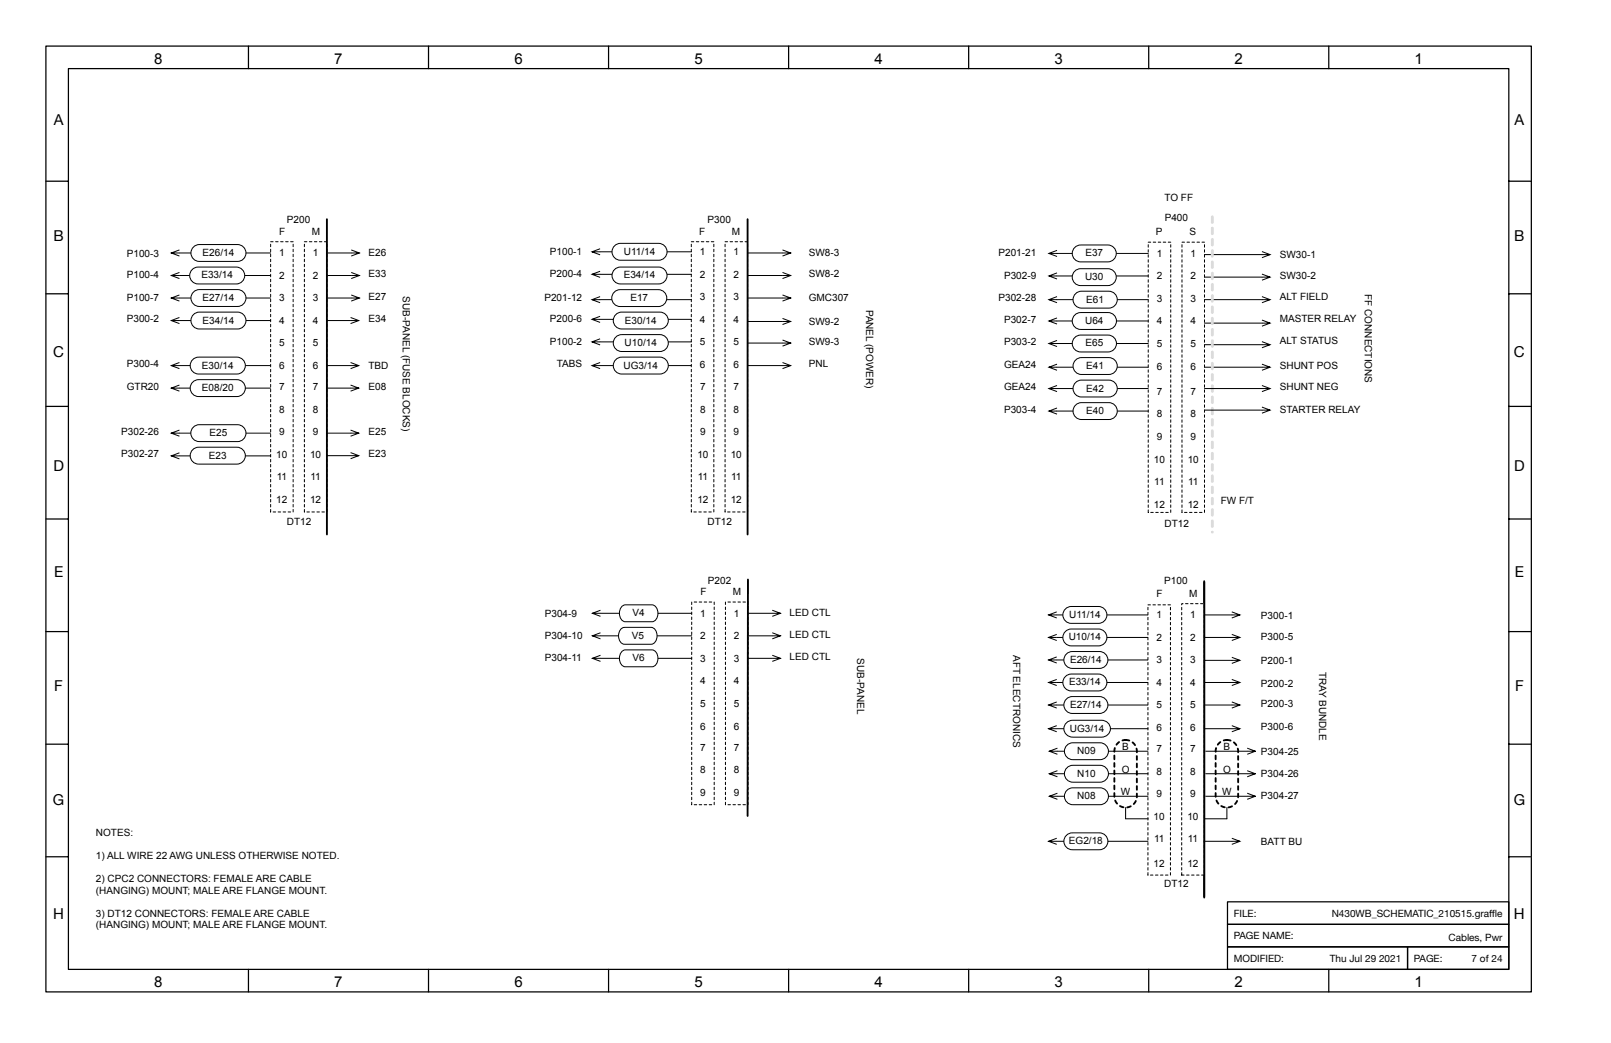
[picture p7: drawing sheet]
<svg xmlns="http://www.w3.org/2000/svg" width="432mm" height="279mm" viewBox="0 0 432 279" stroke-linecap="round" stroke-linejoin="round" font-family="sans-serif">
<path d="M185.3 64.8h6v72.3h-6z" fill="none" stroke="#000" stroke-width=".27" stroke-dasharray=".7 .7"/>
<path d="M158.7 67.5h26.6M158.7 73.5h26.6M160.8 66.6l-2.1 .9 2.1 .8M160.8 72.7l-2.1 .8 2.1 .8M158.7 85.6h26.6M158.7 91.6h26.6M160.8 84.7l-2.1 .9 2.1 .8M160.8 90.8l-2.1 .8 2.1 .8" fill="none" stroke="#000" stroke-width=".27"/>
<path d="M164.7 65.9l1-.6 .6-.1h10.2a2.26 2.26 0 0 1 2.3 2.3 2.26 2.26 0 0 1-2.3 2.2h-10.2a2.26 2.26 0 0 1-2.1-1.4 2.26 2.26 0 0 1 .5-2.4z" fill="#fff"/>
<path d="M164.7 65.9l1-.6 .6-.1h10.2a2.26 2.26 0 0 1 2.3 2.3 2.26 2.26 0 0 1-2.3 2.2h-10.2a2.26 2.26 0 0 1-2.1-1.4 2.26 2.26 0 0 1 .5-2.4z" fill="none" stroke="#000" stroke-width=".27"/>
<path d="M194.3 64.8h6.1v72.3h-6.1z" fill="#fff"/>
<path d="M194.3 64.8h6.1v72.3h-6.1z" fill="none" stroke="#000" stroke-width=".27" stroke-dasharray=".7 .7"/>
<path d="M158.7 97.9h26.6M160.8 97.1l-2.1 .8 2.1 .9M200.4 86.1h11.5M200.4 91.9h11.5M209.7 85.3l2.2 .8-2.2 .8M209.7 91.1l2.2 .8-2.2 .8" fill="none" stroke="#000" stroke-width=".27"/>
<path d="M165 96.3l1-.5 .6-.1h10.3a2.26 2.26 0 0 1 2.2 2.2 2.26 2.26 0 0 1-2.2 2.3h-10.3a2.26 2.26 0 0 1-2-1.4 2.26 2.26 0 0 1 .4-2.5z" fill="#fff"/>
<path d="M165 96.3l1-.5 .6-.1h10.3a2.26 2.26 0 0 1 2.2 2.2 2.26 2.26 0 0 1-2.2 2.3h-10.3a2.26 2.26 0 0 1-2-1.4 2.26 2.26 0 0 1 .4-2.5z" fill="none" stroke="#000" stroke-width=".27"/>
<path d="M164.7 72.2l1-.6 .6-.1h10.2a2.26 2.26 0 0 1 2.3 2.3 2.26 2.26 0 0 1-2.3 2.3h-10.2a2.26 2.26 0 0 1-2.1-1.4 2.26 2.26 0 0 1 .5-2.5z" fill="#fff"/>
<path d="M164.7 72.2l1-.6 .6-.1h10.2a2.26 2.26 0 0 1 2.3 2.3 2.26 2.26 0 0 1-2.3 2.3h-10.2a2.26 2.26 0 0 1-2.1-1.4 2.26 2.26 0 0 1 .5-2.5zM200.4 67.8h11.5M200.4 73.8h11.5M209.7 67l2.2 .8-2.2 .8M209.7 73l2.2 .8-2.2 .8" fill="none" stroke="#000" stroke-width=".27"/>
<g fill="#fff">
<path d="M215.5 65.1h12.4v5.4h-12.4z"/>
<path d="M215.5 70.8h12.4v5.4h-12.4z"/>
<path d="M165 84.3l1-.6 .6-.1h10.3a2.26 2.26 0 0 1 2.2 2.3 2.26 2.26 0 0 1-2.2 2.2h-10.3a2.26 2.26 0 0 1-2-1.4 2.26 2.26 0 0 1 .4-2.4z"/>
</g>
<path d="M165 84.3l1-.6 .6-.1h10.3a2.26 2.26 0 0 1 2.2 2.3 2.26 2.26 0 0 1-2.2 2.2h-10.3a2.26 2.26 0 0 1-2-1.4 2.26 2.26 0 0 1 .4-2.4z" fill="none" stroke="#000" stroke-width=".27"/>
<path d="M165 90.3l1-.6 .6-.1h10.3a2.26 2.26 0 0 1 2.2 2.3 2.26 2.26 0 0 1-2.2 2.3h-10.3a2.26 2.26 0 0 1-2-1.4 2.26 2.26 0 0 1 .4-2.5z" fill="#fff"/>
<path d="M165 90.3l1-.6 .6-.1h10.3a2.26 2.26 0 0 1 2.2 2.3 2.26 2.26 0 0 1-2.2 2.3h-10.3a2.26 2.26 0 0 1-2-1.4 2.26 2.26 0 0 1 .4-2.5z" fill="none" stroke="#000" stroke-width=".27"/>
<path d="M215.5 88.9h12.4v5.4h-12.4z" fill="#fff"/>
<path d="M200.4 97.9h11.5M209.7 97.1l2.2 .8-2.2 .9" fill="none" stroke="#000" stroke-width=".27"/>
<g fill="#fff">
<path d="M215.5 83.5h12.4v5.4h-12.4z"/>
<path d="M307.8 64.9h6v72.4h-6z"/>
</g>
<path d="M307.8 64.9h6v72.4h-6z" fill="none" stroke="#000" stroke-width=".27" stroke-dasharray=".7 .7"/>
<path d="M281.1 67.9h26.7M281.1 73.9h26.7M283.3 67.1l-2.2 .8 2.2 .8M283.3 73.1l-2.2 .8 2.2 .8M283.3 79.5l-2.2 .8 2.2 .8M281.1 80.3h26.7M281.1 86h26.7M281.1 92h26.7M283.3 85.2l-2.2 .8 2.2 .8M283.3 91.2l-2.2 .8 2.2 .8" fill="none" stroke="#000" stroke-width=".27"/>
<path d="M288.1 66.3l1-.6 .6-.1h7.2a2.26 2.26 0 0 1 2.3 2.3 2.26 2.26 0 0 1-2.3 2.3h-7.2a2.26 2.26 0 0 1-2.1-1.4 2.26 2.26 0 0 1 .5-2.5z" fill="#fff"/>
<path d="M288.1 66.3l1-.6 .6-.1h7.2a2.26 2.26 0 0 1 2.3 2.3 2.26 2.26 0 0 1-2.3 2.3h-7.2a2.26 2.26 0 0 1-2.1-1.4 2.26 2.26 0 0 1 .5-2.5z" fill="none" stroke="#000" stroke-width=".27"/>
<path d="M316.8 64.9h6v72.4h-6z" fill="#fff"/>
<path d="M316.8 64.9h6v72.4h-6z" fill="none" stroke="#000" stroke-width=".27" stroke-dasharray=".7 .7"/>
<path d="M338.2 79.5l2.2 .8-2.2 .8M281.1 98.4h26.7M283.3 97.6l-2.2 .8 2.2 .8M322.8 80.3h17.6M322.8 86.6h17.6M322.8 92.3h17.6M338.2 85.7l2.2 .9-2.2 .8M338.2 91.5l2.2 .8-2.2 .9" fill="none" stroke="#000" stroke-width=".27"/>
<path d="M288.1 72.6l1-.5 .6-.1h7.2a2.26 2.26 0 0 1 2.3 2.2 2.26 2.26 0 0 1-2.3 2.3h-7.2a2.26 2.26 0 0 1-2.1-1.4 2.26 2.26 0 0 1 .5-2.5z" fill="#fff"/>
<path d="M288.1 72.6l1-.5 .6-.1h7.2a2.26 2.26 0 0 1 2.3 2.2 2.26 2.26 0 0 1-2.3 2.3h-7.2a2.26 2.26 0 0 1-2.1-1.4 2.26 2.26 0 0 1 .5-2.5zM322.8 68.2h17.6M322.8 74.2h17.6M338.2 67.4l2.2 .8-2.2 .8M338.2 73.4l2.2 .8-2.2 .9" fill="none" stroke="#000" stroke-width=".27"/>
<g fill="#fff">
<path d="M341.7 65.5h17.1v5.4h-17.1z"/>
<path d="M341.7 71.2h13.5v5.4h-13.5z"/>
</g>
<path d="M322.8 98.4h17.6M338.2 97.6l2.2 .8-2.2 .8" fill="none" stroke="#000" stroke-width=".27"/>
<g fill="#fff">
<path d="M262.5 71.2h16.6v5.4h-16.6z"/>
<path d="M262.5 65.2h16.6v5.4h-16.6z"/>
<path d="M288.3 78.7l1-.6 .6-.1h7.3a2.26 2.26 0 0 1 2.3 2.3 2.26 2.26 0 0 1-2.3 2.2h-7.3a2.26 2.26 0 0 1-2.1-1.4 2.26 2.26 0 0 1 .5-2.4z"/>
</g>
<path d="M288.3 78.7l1-.6 .6-.1h7.3a2.26 2.26 0 0 1 2.3 2.3 2.26 2.26 0 0 1-2.3 2.2h-7.3a2.26 2.26 0 0 1-2.1-1.4 2.26 2.26 0 0 1 .5-2.4z" fill="none" stroke="#000" stroke-width=".27"/>
<g fill="#fff">
<path d="M262.5 77.3h16.6v5.4h-16.6z"/>
<path d="M215.5 77.1h19.6v5.4h-19.6z"/>
<path d="M72.5 64.8h6.1v72.3h-6.1z"/>
</g>
<path d="M72.5 64.8h6.1v72.3h-6.1z" fill="none" stroke="#000" stroke-width=".27" stroke-dasharray=".7 .7"/>
<path d="M81.6 64.8h6v72.3h-6z" fill="#fff"/>
<path d="M81.6 64.8h6v72.3h-6z" fill="none" stroke="#000" stroke-width=".27" stroke-dasharray=".7 .7"/>
<g fill="none" stroke="#000" stroke-width=".27">
<path d="M45.9 67.8h26.6M45.9 73.8h26.6M45.9 79.8h26.6M48.1 67l-2.2 .8 2.2 .8M48.1 73l-2.2 .8 2.2 .8M48.1 79l-2.2 .8 2.2 .9M87.8 67.8h8.5M87.8 73.8h8.5M87.8 79.8h8.5M94.1 67l2.2 .8-2.2 .8M94.1 73l2.2 .8-2.2 .8M94.1 79l2.2 .8-2.2 .9"/>
<path d="M45.9 85.9h26.6M45.9 97.9h26.6M48.1 85.1l-2.2 .8 2.2 .8M48.1 97.1l-2.2 .8 2.2 .9M87.6 85.9h8.5M87.6 97.9h8.5M94 85.1l2.1 .8-2.1 .8M94 97.1l2.1 .8-2.1 .9"/>
</g>
<path d="M51.8 66.2l1-.6 .6-.1h10.3a2.26 2.26 0 0 1 2.2 2.3 2.26 2.26 0 0 1-2.2 2.2h-10.3a2.26 2.26 0 0 1-2-1.4 2.26 2.26 0 0 1 .4-2.4z" fill="#fff"/>
<path d="M51.8 66.2l1-.6 .6-.1h10.3a2.26 2.26 0 0 1 2.2 2.3 2.26 2.26 0 0 1-2.2 2.2h-10.3a2.26 2.26 0 0 1-2-1.4 2.26 2.26 0 0 1 .4-2.4z" fill="none" stroke="#000" stroke-width=".27"/>
<path d="M51.5 72.2l1-.6 .6-.1h10.2a2.26 2.26 0 0 1 2.3 2.3 2.26 2.26 0 0 1-2.3 2.3h-10.2a2.26 2.26 0 0 1-2.1-1.4 2.26 2.26 0 0 1 .5-2.5z" fill="#fff"/>
<path d="M51.5 72.2l1-.6 .6-.1h10.2a2.26 2.26 0 0 1 2.3 2.3 2.26 2.26 0 0 1-2.3 2.3h-10.2a2.26 2.26 0 0 1-2.1-1.4 2.26 2.26 0 0 1 .5-2.5z" fill="none" stroke="#000" stroke-width=".27"/>
<path d="M51.8 78.2l1-.5 .6-.1h10.3a2.26 2.26 0 0 1 2.2 2.2 2.26 2.26 0 0 1-2.2 2.3h-10.3a2.26 2.26 0 0 1-2-1.4 2.26 2.26 0 0 1 .4-2.5z" fill="#fff"/>
<path d="M51.8 78.2l1-.5 .6-.1h10.3a2.26 2.26 0 0 1 2.2 2.2 2.26 2.26 0 0 1-2.2 2.3h-10.3a2.26 2.26 0 0 1-2-1.4 2.26 2.26 0 0 1 .4-2.5z" fill="none" stroke="#000" stroke-width=".27"/>
<path d="M51.8 84.3l1-.6 .6-.1h10.3a2.26 2.26 0 0 1 2.2 2.3 2.26 2.26 0 0 1-2.2 2.2h-10.3a2.26 2.26 0 0 1-2-1.4 2.26 2.26 0 0 1 .4-2.4z" fill="#fff"/>
<path d="M51.8 84.3l1-.6 .6-.1h10.3a2.26 2.26 0 0 1 2.2 2.3 2.26 2.26 0 0 1-2.2 2.2h-10.3a2.26 2.26 0 0 1-2-1.4 2.26 2.26 0 0 1 .4-2.4zM45.9 104h26.6M48.1 103.1l-2.2 .9 2.2 .8" fill="none" stroke="#000" stroke-width=".27"/>
<path d="M51.6 102.4l1-.6 .6-.1h10.3a2.26 2.26 0 0 1 2.3 2.3 2.26 2.26 0 0 1-2.3 2.2h-10.3a2.26 2.26 0 0 1-2-1.4 2.26 2.26 0 0 1 .4-2.4z" fill="#fff"/>
<path d="M51.6 102.4l1-.6 .6-.1h10.3a2.26 2.26 0 0 1 2.3 2.3 2.26 2.26 0 0 1-2.3 2.2h-10.3a2.26 2.26 0 0 1-2-1.4 2.26 2.26 0 0 1 .4-2.4z" fill="none" stroke="#000" stroke-width=".27"/>
<path d="M51.6 96.3l1-.5 .6-.1h10.3a2.26 2.26 0 0 1 2.3 2.2 2.26 2.26 0 0 1-2.3 2.3h-10.3a2.26 2.26 0 0 1-2-1.4 2.26 2.26 0 0 1 .4-2.5z" fill="#fff"/>
<path d="M51.6 96.3l1-.5 .6-.1h10.3a2.26 2.26 0 0 1 2.3 2.2 2.26 2.26 0 0 1-2.3 2.3h-10.3a2.26 2.26 0 0 1-2-1.4 2.26 2.26 0 0 1 .4-2.5zM45.9 122.1h26.6M48.1 121.3l-2.2 .8 2.2 .8" fill="none" stroke="#000" stroke-width=".27"/>
<path d="M51.6 120.5l1-.6 .6-.1h10.3a2.26 2.26 0 0 1 2.3 2.3 2.26 2.26 0 0 1-2.3 2.2h-10.3a2.26 2.26 0 0 1-2-1.4 2.26 2.26 0 0 1 .4-2.4z" fill="#fff"/>
<path d="M45.9 116h26.6M48.1 115.2l-2.2 .8 2.2 .8M51.6 120.5l1-.6 .6-.1h10.3a2.26 2.26 0 0 1 2.3 2.3 2.26 2.26 0 0 1-2.3 2.2h-10.3a2.26 2.26 0 0 1-2-1.4 2.26 2.26 0 0 1 .4-2.4z" fill="none" stroke="#000" stroke-width=".27"/>
<path d="M51.8 114.4l1-.6h.6h10.3a2.26 2.26 0 0 1 2.2 2.2 2.26 2.26 0 0 1-2.2 2.3h-10.3a2.26 2.26 0 0 1-2.1-1.4 2.26 2.26 0 0 1 .5-2.5z" fill="#fff"/>
<path d="M51.8 114.4l1-.6h.6h10.3a2.26 2.26 0 0 1 2.2 2.2 2.26 2.26 0 0 1-2.2 2.3h-10.3a2.26 2.26 0 0 1-2.1-1.4 2.26 2.26 0 0 1 .5-2.5zM87.6 104h8.5M87.6 116h8.5M94 103.1l2.1 .9-2.1 .8M94 115.2l2.1 .8-2.1 .8M87.6 122.1h8.5M94 121.2l2.1 .9-2.1 .8" fill="none" stroke="#000" stroke-width=".27"/>
<path d="M324.9 58.1v84.4" fill="none" stroke="#d8d8d8" stroke-width=".75" stroke-dasharray="1.5 1.5"/>
<path d="M288.1 84.4l1-.6 .6-.1h7.3a2.26 2.26 0 0 1 2.2 2.3 2.26 2.26 0 0 1-2.2 2.3h-7.3a2.26 2.26 0 0 1-2.1-1.4 2.26 2.26 0 0 1 .5-2.5z" fill="#fff"/>
<path d="M288.1 84.4l1-.6 .6-.1h7.3a2.26 2.26 0 0 1 2.2 2.3 2.26 2.26 0 0 1-2.2 2.3h-7.3a2.26 2.26 0 0 1-2.1-1.4 2.26 2.26 0 0 1 .5-2.5z" fill="none" stroke="#000" stroke-width=".27"/>
<path d="M262.5 83h16.6v5.4h-16.6z" fill="#fff"/>
<path d="M160.8 79.5l-2.1 .8 2.1 .8M158.7 80.3h26.6" fill="none" stroke="#000" stroke-width=".27"/>
<path d="M164.6 78.3l1-.6 .6-.1h10.3a2.26 2.26 0 0 1 2.2 2.3 2.26 2.26 0 0 1-2.2 2.2h-10.3a2.26 2.26 0 0 1-2.1-1.4 2.26 2.26 0 0 1 .5-2.4z" fill="#fff"/>
<path d="M164.6 78.3l1-.6 .6-.1h10.3a2.26 2.26 0 0 1 2.2 2.3 2.26 2.26 0 0 1-2.2 2.2h-10.3a2.26 2.26 0 0 1-2.1-1.4 2.26 2.26 0 0 1 .5-2.4zM200.4 79.8h11.5M209.7 79l2.2 .8-2.2 .9" fill="none" stroke="#000" stroke-width=".27"/>
<path d="M288.1 90.4l1-.6h.6h7.3a2.26 2.26 0 0 1 2.2 2.2 2.26 2.26 0 0 1-2.2 2.3h-7.3a2.26 2.26 0 0 1-2.1-1.4 2.26 2.26 0 0 1 .5-2.5z" fill="#fff"/>
<path d="M288.1 90.4l1-.6h.6h7.3a2.26 2.26 0 0 1 2.2 2.2 2.26 2.26 0 0 1-2.2 2.3h-7.3a2.26 2.26 0 0 1-2.1-1.4 2.26 2.26 0 0 1 .5-2.5z" fill="none" stroke="#000" stroke-width=".27"/>
<g fill="#fff">
<path d="M262.5 89h16.6v5.4h-16.6z"/>
<path d="M288.3 96.5l1-.6 .6-.1h7.3a2.26 2.26 0 0 1 2.3 2.3 2.26 2.26 0 0 1-2.3 2.2h-7.3a2.26 2.26 0 0 1-2.1-1.4 2.26 2.26 0 0 1 .5-2.4z"/>
</g>
<path d="M288.3 96.5l1-.6 .6-.1h7.3a2.26 2.26 0 0 1 2.3 2.3 2.26 2.26 0 0 1-2.3 2.2h-7.3a2.26 2.26 0 0 1-2.1-1.4 2.26 2.26 0 0 1 .5-2.4zM281.1 104.1h26.7M283.3 103.3l-2.2 .8 2.2 .8" fill="none" stroke="#000" stroke-width=".27"/>
<path d="M288.3 102.5l1-.6 .6-.1h7.3a2.26 2.26 0 0 1 2.3 2.3 2.26 2.26 0 0 1-2.3 2.2h-7.3a2.26 2.26 0 0 1-2.1-1.3 2.26 2.26 0 0 1 .5-2.5z" fill="#fff"/>
<path d="M288.3 102.5l1-.6 .6-.1h7.3a2.26 2.26 0 0 1 2.3 2.3 2.26 2.26 0 0 1-2.3 2.2h-7.3a2.26 2.26 0 0 1-2.1-1.3 2.26 2.26 0 0 1 .5-2.5zM322.8 104.1h17.6M338.2 103.3l2.2 .8-2.2 .8" fill="none" stroke="#000" stroke-width=".27"/>
<g fill="#fff">
<path d="M341.7 76.9h27v5.4h-27z"/>
<path d="M341.7 82.7h27v5.4h-27z"/>
<path d="M341.7 88.7h27v5.4h-27z"/>
<path d="M341.7 95.4h27v5.4h-27z"/>
<path d="M341.7 101.1h27v5.4h-27z"/>
<path d="M262.5 95h16.6v5.4h-16.6z"/>
<path d="M262.5 101.1h16.6v5.4h-16.6z"/>
</g>
<path d="M322.8 109.9h17.6M338.2 109.1l2.2 .8-2.2 .8" fill="none" stroke="#000" stroke-width=".27"/>
<path d="M341.7 107.1h27v5.4h-27z" fill="#fff"/>
<path d="M281.1 110.1h26.7M283.3 109.3l-2.2 .8 2.2 .8" fill="none" stroke="#000" stroke-width=".27"/>
<path d="M288.3 108.5l1-.6h.6h7.3a2.26 2.26 0 0 1 2.3 2.2 2.26 2.26 0 0 1-2.3 2.3h-7.3a2.26 2.26 0 0 1-2.1-1.4 2.26 2.26 0 0 1 .5-2.5z" fill="#fff"/>
<path d="M288.3 108.5l1-.6h.6h7.3a2.26 2.26 0 0 1 2.3 2.2 2.26 2.26 0 0 1-2.3 2.3h-7.3a2.26 2.26 0 0 1-2.1-1.4 2.26 2.26 0 0 1 .5-2.5z" fill="none" stroke="#000" stroke-width=".27"/>
<g fill="#fff">
<path d="M262.5 107.1h16.6v5.4h-16.6z"/>
<path d="M215.5 94.9h12.4v5.4h-12.4z"/>
</g>
<path d="M281.1 164.7h26.6M281.1 170.8h26.6M281.1 176.8h26.6M283.2 163.9l-2.1 .8 2.1 .8M283.2 169.9l-2.1 .9 2.1 .8M283.2 176l-2.1 .8 2.1 .8M281.1 182.8h26.6M281.1 188.9h26.6M283.2 182l-2.1 .8 2.1 .8M283.2 188l-2.1 .9 2.1 .8" fill="none" stroke="#000" stroke-width=".27"/>
<path d="M285.8 175.2l1-.6 .6-.1h7.3a2.26 2.26 0 0 1 2.3 2.3 2.26 2.26 0 0 1-2.3 2.3h-7.3a2.26 2.26 0 0 1-2.1-1.4 2.26 2.26 0 0 1 .5-2.5z" fill="#fff"/>
<path d="M285.8 175.2l1-.6 .6-.1h7.3a2.26 2.26 0 0 1 2.3 2.3 2.26 2.26 0 0 1-2.3 2.3h-7.3a2.26 2.26 0 0 1-2.1-1.4 2.26 2.26 0 0 1 .5-2.5z" fill="none" stroke="#000" stroke-width=".27"/>
<path d="M285.5 181.2l1-.6h.6h7.3a2.26 2.26 0 0 1 2.3 2.2 2.26 2.26 0 0 1-2.3 2.3h-7.3a2.26 2.26 0 0 1-2-1.4 2.26 2.26 0 0 1 .4-2.5z" fill="#fff"/>
<path d="M285.5 181.2l1-.6h.6h7.3a2.26 2.26 0 0 1 2.3 2.2 2.26 2.26 0 0 1-2.3 2.3h-7.3a2.26 2.26 0 0 1-2-1.4 2.26 2.26 0 0 1 .4-2.5z" fill="none" stroke="#000" stroke-width=".27"/>
<path d="M285.8 187.3l1-.6 .6-.1h7.3a2.26 2.26 0 0 1 2.3 2.3 2.26 2.26 0 0 1-2.3 2.2h-7.3a2.26 2.26 0 0 1-2.1-1.4 2.26 2.26 0 0 1 .5-2.4z" fill="#fff"/>
<path d="M285.8 187.3l1-.6 .6-.1h7.3a2.26 2.26 0 0 1 2.3 2.3 2.26 2.26 0 0 1-2.3 2.2h-7.3a2.26 2.26 0 0 1-2.1-1.4 2.26 2.26 0 0 1 .5-2.4z" fill="none" stroke="#000" stroke-width=".27"/>
<path d="M285.5 163.1l1-.6h.6h7.3a2.26 2.26 0 0 1 2.3 2.2 2.26 2.26 0 0 1-2.3 2.3h-7.3a2.26 2.26 0 0 1-2-1.4 2.26 2.26 0 0 1 .4-2.5z" fill="#fff"/>
<path d="M285.5 163.1l1-.6h.6h7.3a2.26 2.26 0 0 1 2.3 2.2 2.26 2.26 0 0 1-2.3 2.3h-7.3a2.26 2.26 0 0 1-2-1.4 2.26 2.26 0 0 1 .4-2.5z" fill="none" stroke="#000" stroke-width=".27"/>
<path d="M285.5 169.2l1-.6 .6-.1h7.3a2.26 2.26 0 0 1 2.3 2.3 2.26 2.26 0 0 1-2.3 2.2h-7.3a2.26 2.26 0 0 1-2-1.4 2.26 2.26 0 0 1 .4-2.4z" fill="#fff"/>
<path d="M285.5 169.2l1-.6 .6-.1h7.3a2.26 2.26 0 0 1 2.3 2.3 2.26 2.26 0 0 1-2.3 2.2h-7.3a2.26 2.26 0 0 1-2-1.4 2.26 2.26 0 0 1 .4-2.4zM322.8 176.9h9.5M322.8 164.7h9.5M322.8 170.8h9.5M330.2 176.1l2.1 .8-2.1 .8M330.2 163.9l2.1 .8-2.1 .8M330.2 169.9l2.1 .9-2.1 .8M322.8 182.8h9.5M322.8 188.9h9.5M330.2 182l2.1 .8-2.1 .8M330.2 188l2.1 .9-2.1 .8" fill="none" stroke="#000" stroke-width=".27"/>
<g fill="#fff">
<path d="M336.6 162.3h19.8v5.4h-19.8z"/>
<path d="M336.6 168.1h19.8v5.4h-19.8z"/>
<path d="M336.6 174.4h19.8v5.4h-19.8z"/>
<path d="M336.6 180.4h19.8v5.4h-19.8z"/>
<path d="M336.6 185.8h19.8v5.4h-19.8z"/>
<path d="M269.7 174.1h5.4v30.2h-5.4z"/>
</g>
<path d="M87.6 58.7v84.5M200.4 58.7v84.5M322.8 156v84.5" fill="none" stroke="#000" stroke-width=".5"/>
<path d="M307.7 162h6v72.4h-6z" fill="#fff"/>
<path d="M307.7 162h6v72.4h-6z" fill="none" stroke="#000" stroke-width=".27" stroke-dasharray=".7 .7"/>
<path d="M316.7 161.7h6.1v72.7h-6.1z" fill="#fff"/>
<path d="M316.7 161.7h6.1v72.7h-6.1z" fill="none" stroke="#000" stroke-width=".27" stroke-dasharray=".7 .7"/>
<path d="M322.8 155.7v84.4" fill="none" stroke="#000" stroke-width=".5"/>
<path d="M281.1 225.4h26.6M283.2 224.6l-2.1 .8 2.1 .8" fill="none" stroke="#000" stroke-width=".27"/>
<path d="M285.8 223.8l1-.6 .6-.1h7.3a2.26 2.26 0 0 1 2.3 2.3 2.26 2.26 0 0 1-2.3 2.2h-7.3a2.26 2.26 0 0 1-2.1-1.4 2.26 2.26 0 0 1 .5-2.4z" fill="#fff"/>
<path d="M285.8 223.8l1-.6 .6-.1h7.3a2.26 2.26 0 0 1 2.3 2.3 2.26 2.26 0 0 1-2.3 2.2h-7.3a2.26 2.26 0 0 1-2.1-1.4 2.26 2.26 0 0 1 .5-2.4zM322.8 225.4h9.5M330.2 224.6l2.1 .8-2.1 .8" fill="none" stroke="#000" stroke-width=".27"/>
<path d="M336.6 223h19.8v5.4h-19.8z" fill="#fff"/>
<path d="M281.2 213.3h26.5M281.2 207.3h26.5M281.2 201.2h26.5M283.4 212.5l-2.2 .8 2.2 .8M283.4 206.5l-2.2 .8 2.2 .8M283.4 200.4l-2.2 .8 2.2 .9" fill="none" stroke="#000" stroke-width=".27"/>
<path d="M286 199.6l1-.5 .6-.1h7.2a2.26 2.26 0 0 1 2.3 2.2 2.26 2.26 0 0 1-2.3 2.3h-7.2a2.26 2.26 0 0 1-2.1-1.4 2.26 2.26 0 0 1 .5-2.5z" fill="#fff"/>
<path d="M286 199.6l1-.5 .6-.1h7.2a2.26 2.26 0 0 1 2.3 2.2 2.26 2.26 0 0 1-2.3 2.3h-7.2a2.26 2.26 0 0 1-2.1-1.4 2.26 2.26 0 0 1 .5-2.5z" fill="none" stroke="#000" stroke-width=".27"/>
<path d="M286 205.7l1-.6 .6-.1h7.2a2.26 2.26 0 0 1 2.3 2.3 2.26 2.26 0 0 1-2.3 2.2h-7.2a2.26 2.26 0 0 1-2.1-1.4 2.26 2.26 0 0 1 .5-2.4z" fill="#fff"/>
<path d="M286 205.7l1-.6 .6-.1h7.2a2.26 2.26 0 0 1 2.3 2.3 2.26 2.26 0 0 1-2.3 2.2h-7.2a2.26 2.26 0 0 1-2.1-1.4 2.26 2.26 0 0 1 .5-2.4z" fill="none" stroke="#000" stroke-width=".27"/>
<path d="M286 211.7l1-.6 .6-.1h7.2a2.26 2.26 0 0 1 2.3 2.3 2.26 2.26 0 0 1-2.3 2.3h-7.2a2.26 2.26 0 0 1-2.1-1.4 2.26 2.26 0 0 1 .5-2.5z" fill="#fff"/>
<path d="M286 211.7l1-.6 .6-.1h7.2a2.26 2.26 0 0 1 2.3 2.3 2.26 2.26 0 0 1-2.3 2.3h-7.2a2.26 2.26 0 0 1-2.1-1.4 2.26 2.26 0 0 1 .5-2.5zM301.7 216.3v3h6M323.2 201.2h13.3M323.2 207.3h13.3M323.2 213.3h13.3M328.8 216.3v3h-6M334.3 200.4l2.2 .8-2.2 .9M334.3 206.5l2.2 .8-2.2 .8M334.3 212.5l2.2 .8-2.2 .8" fill="none" stroke="#000" stroke-width=".27"/>
<path d="M299.3 199.4a3 3 0 0 1 3.4-1 3 3 0 0 1 2 2.8v12.1a3 3 0 0 1-3 3 3 3 0 0 1-3-3v-12.1l.1-.7zM326.5 199.4a3 3 0 0 1 3.3-1 3 3 0 0 1 2.1 2.8v12.1a3 3 0 0 1-3.1 3 3 3 0 0 1-3-3v-12.1l.1-.7z" fill="none" stroke="#000" stroke-width=".5" stroke-dasharray="1 1"/>
<g fill="#fff">
<path d="M336.6 204.7h23.4v5.4h-23.4z"/>
<path d="M336.6 198.9h23.4v5.4h-23.4z"/>
<path d="M336.6 210.6h23.4v5.4h-23.4z"/>
</g>
<path d="M281.1 195.2h26.6M283.2 194.4l-2.1 .8 2.1 .8" fill="none" stroke="#000" stroke-width=".27"/>
<path d="M285.7 193.8a2.44 2.44 0 0 1 1.8-.9h7.7a2.27 2.27 0 0 1 2.4 2.3 2.27 2.27 0 0 1-2.4 2.3h-7.7a2.25 2.25 0 0 1-2.1-1.3 2.25 2.25 0 0 1 .3-2.4z" fill="#fff"/>
<path d="M285.7 193.8a2.44 2.44 0 0 1 1.8-.9h7.7a2.27 2.27 0 0 1 2.4 2.3 2.27 2.27 0 0 1-2.4 2.3h-7.7a2.25 2.25 0 0 1-2.1-1.3 2.25 2.25 0 0 1 .3-2.4zM322.8 195.2h9.5M330.2 194.4l2.1 .8-2.1 .8" fill="none" stroke="#000" stroke-width=".27"/>
<g fill="#fff">
<path d="M336.6 192.2h19.8v5.4h-19.8z"/>
<path d="M185.4 161.3h6v54.3h-6z"/>
</g>
<path d="M185.4 161.3h6v54.3h-6z" fill="none" stroke="#000" stroke-width=".27" stroke-dasharray=".7 .7"/>
<path d="M194.4 161.3h6.1v54.3h-6.1z" fill="#fff"/>
<path d="M194.4 161.3h6.1v54.3h-6.1z" fill="none" stroke="#000" stroke-width=".27" stroke-dasharray=".7 .7"/>
<path d="M158.8 164.3h26.6M158.8 170.3h26.6M158.8 176.4h26.6M160.9 163.5l-2.1 .8 2.1 .8M160.9 169.5l-2.1 .8 2.1 .8M160.9 175.5l-2.1 .9 2.1 .8M200.6 164.3h8.6M200.6 170.3h8.6M200.6 176.4h8.6M207 163.5l2.2 .8-2.2 .8M207 169.5l2.2 .8-2.2 .8M207 175.5l2.2 .9-2.2 .8" fill="none" stroke="#000" stroke-width=".27"/>
<path d="M166.8 162.3l.8-.3h7.2a2.43 2.43 0 0 1 1.1 3.9l-.7 .6-.4 .1h-7.2a2.43 2.43 0 0 1-1.1-3.9z" fill="#fff"/>
<path d="M166.8 162.3l.8-.3h7.2a2.43 2.43 0 0 1 1.1 3.9l-.7 .6-.4 .1h-7.2a2.43 2.43 0 0 1-1.1-3.9z" fill="none" stroke="#000" stroke-width=".27"/>
<path d="M166.6 168.4l.8-.3h7.1a2.43 2.43 0 0 1 1.2 3.8l-.7 .6-.5 .1h-7.1a2.43 2.43 0 0 1-1.1-3.9z" fill="#fff"/>
<path d="M166.6 168.4l.8-.3h7.1a2.43 2.43 0 0 1 1.2 3.8l-.7 .6-.5 .1h-7.1a2.43 2.43 0 0 1-1.1-3.9z" fill="none" stroke="#000" stroke-width=".27"/>
<path d="M166.8 174.4l.8-.3h7.2a2.43 2.43 0 0 1 1.1 3.9l-.7 .5-.4 .1h-7.2a2.43 2.43 0 0 1-1.1-3.8z" fill="#fff"/>
<path d="M166.8 174.4l.8-.3h7.2a2.43 2.43 0 0 1 1.1 3.9l-.7 .5-.4 .1h-7.2a2.43 2.43 0 0 1-1.1-3.8z" fill="none" stroke="#000" stroke-width=".27"/>
<path d="M200.5 155.2l-.1 63.4" fill="none" stroke="#000" stroke-width=".5"/>
<g fill="#fff">
<path d="M230.2 81.6h5.4v30.2h-5.4z"/>
<path d="M363.9 77.4h5.4v30.2h-5.4z"/>
<path d="M351.7 178.5h5.4v30.2h-5.4z"/>
</g>
<path d="M12.3 12.3h398.1v253.4h-398.1z" fill="none" stroke="#000" stroke-width=".34"/>
<path d="M404.4 229.5h6z" fill="#fff"/>
<g fill="none" stroke="#000" stroke-width=".34">
<path d="M18.3 18.4h386.1v241.3h-386.1zM66.6 12.3v6.1M114.9 12.3v6.1M163.1 12.3v6.1M211.4 12.3v6.1M259.6 12.3v6.1M307.9 12.3v6.1M356.2 12.3v6.1M12.3 48.5h6M404.4 48.5h6M12.3 78.7h6M404.4 78.7h6"/>
<path d="M12.3 108.9h6M404.4 108.9h6M12.3 139h6M404.4 139h6M12.3 169.2h6M404.4 169.2h6M12.3 199.4h6M404.4 199.4h6M12.3 229.5h6M404.4 229.5h6M66.6 259.7v6M114.9 259.7v6"/>
<path d="M163.1 259.7v6M211.4 259.7v6M259.6 259.7v6M307.9 259.7v6M329 247.6h75.4v6h-75.4zM329 241.6h75.4v6h-75.4zM329 253.6h48.3v6.1h-48.3zM356.2 259.7v6M377.3 253.6h27.1v6.1h-27.1z"/>
</g>
<g font-size="4">
<text x="41.3" y="17">8</text>
<text x="89.6" y="17">7</text>
<text x="137.9" y="17">6</text>
<text x="186.1" y="17">5</text>
<text x="234.4" y="17">4</text>
<text x="282.6" y="17">3</text>
<text x="330.9" y="17">2</text>
<text x="379.2" y="17">1</text>
<text x="14.4" y="33.5">A</text>
<text x="405.9" y="33.5">A</text>
<text x="14.3" y="64.5">B</text>
<text x="405.9" y="64.5">B</text>
<text x="14.3" y="95.5">C</text>
<text x="405.8" y="95.5">C</text>
<text x="14.3" y="126.1">D</text>
<text x="405.8" y="126.1">D</text>
<text x="14.5" y="154.6">E</text>
<text x="406" y="154.6">E</text>
<text x="14.6" y="185.1">F</text>
<text x="406.1" y="185.1">F</text>
<text x="14.2" y="215.7">G</text>
<text x="405.7" y="215.7">G</text>
<text x="14.3" y="246.2">H</text>
<text x="405.8" y="246.2">H</text>
<text x="41.3" y="264.4">8</text>
<text x="89.6" y="264.4">7</text>
<text x="137.9" y="264.4">6</text>
<text x="186.1" y="264.4">5</text>
<text x="234.4" y="264.4">4</text>
<text x="282.6" y="264.4">3</text>
<text x="330.9" y="264.4">2</text>
<text x="379.2" y="264.4">1</text>
</g>
<g font-size="2.7">
<text x="312.1" y="53.9">TO FF</text>
<text x="76.9" y="59.8">P200</text>
<text x="189.7" y="59.8">P300</text>
<text x="312.2" y="59.3">P400</text>
<text x="74.9" y="62.8">F</text>
<text x="83.6" y="62.8">M</text>
<text x="187.4" y="62.8">F</text>
<text x="196.1" y="62.8">M</text>
<text x="309.8" y="63">P</text>
<text x="318.8" y="63">S</text>
<text x="34" y="68.9">P100-3</text>
<text x="54.3" y="68.6">E26/14</text>
<text x="74.8" y="68.6">1</text>
<text x="83.9" y="68.6">1</text>
<text x="98.8" y="68.6">E26</text>
<text x="147.4" y="68.2">P100-1</text>
<text x="167.2" y="68.2">U11/14</text>
<text x="187.6" y="68.3">1</text>
<text x="196.6" y="68.3">1</text>
<text x="216.8" y="68.6">SW8-3</text>
<text x="267.6" y="68.7">P201-21</text>
<text x="290.9" y="68.7">E37</text>
<text x="310" y="68.8">1</text>
<text x="319.1" y="68.8">1</text>
<text x="343" y="69">SW30-1</text>
<text x="34" y="74.6">P100-4</text>
<text x="54" y="74.6">E33/14</text>
<text x="74.8" y="74.7">2</text>
<text x="83.9" y="74.7">2</text>
<text x="98.8" y="74.3">E33</text>
<text x="147.4" y="74.3">P200-4</text>
<text x="167.2" y="74.6">E34/14</text>
<text x="187.6" y="74.4">2</text>
<text x="196.6" y="74.4">2</text>
<text x="216.8" y="74.3">SW8-2</text>
<text x="269.1" y="74.7">P302-9</text>
<text x="290.8" y="75">U30</text>
<text x="310" y="74.8">2</text>
<text x="319.1" y="74.8">2</text>
<text x="343" y="74.7">SW30-2</text>
<text x="34" y="80.6">P100-7</text>
<text x="54.3" y="80.6">E27/14</text>
<text x="74.8" y="80.7">3</text>
<text x="83.9" y="80.7">3</text>
<text x="98.8" y="80.3">E27</text>
<text x="108" y="79.3" transform="rotate(90 108 79.3)">SUB-PANEL (FUSE BLOCKS)</text>
<text x="145.9" y="80.6">P201-12</text>
<text x="169" y="80.6">E17</text>
<text x="187.6" y="80.4">3</text>
<text x="196.6" y="80.4">3</text>
<text x="216.8" y="80.6">GMC307</text>
<text x="232.1" y="82.9" transform="rotate(90 232.1 82.9)">PANEL (POWER)</text>
<text x="267.6" y="80.8">P302-28</text>
<text x="291.2" y="81.1">E61</text>
<text x="310" y="80.9">3</text>
<text x="319.1" y="80.9">3</text>
<text x="343" y="80.4">ALT FIELD</text>
<text x="365.8" y="78.8" transform="rotate(90 365.8 78.8)">FF CONNECTIONS</text>
<text x="34" y="86.3">P300-2</text>
<text x="54.3" y="86.7">E34/14</text>
<text x="74.8" y="86.8">4</text>
<text x="83.9" y="86.8">4</text>
<text x="98.8" y="86.3">E34</text>
<text x="147.4" y="86.3">P200-6</text>
<text x="167.5" y="86.7">E30/14</text>
<text x="187.6" y="86.5">4</text>
<text x="196.6" y="86.5">4</text>
<text x="216.8" y="87">SW9-2</text>
<text x="269.1" y="86.5">P302-7</text>
<text x="290.9" y="86.8">U64</text>
<text x="310" y="86.9">4</text>
<text x="319.1" y="86.9">4</text>
<text x="343" y="86.1">MASTER RELAY</text>
<text x="74.8" y="92.8">5</text>
<text x="83.9" y="92.8">5</text>
<text x="147.4" y="92.4">P100-2</text>
<text x="167.4" y="92.7">U10/14</text>
<text x="187.6" y="92.5">5</text>
<text x="196.6" y="92.5">5</text>
<text x="216.8" y="92.4">SW9-3</text>
<text x="269.1" y="92.5">P303-2</text>
<text x="290.9" y="92.8">E65</text>
<text x="310" y="92.9">5</text>
<text x="319.1" y="92.9">5</text>
<text x="343" y="92.2">ALT STATUS</text>
<text x="34" y="98.4">P300-4</text>
<text x="54.1" y="98.7">E30/14</text>
<text x="74.8" y="98.9">6</text>
<text x="83.9" y="98.9">6</text>
<text x="98.8" y="98.7">TBD</text>
<text x="149.3" y="98.4">TABS</text>
<text x="167.1" y="98.7">UG3/14</text>
<text x="187.6" y="98.6">6</text>
<text x="196.6" y="98.6">6</text>
<text x="216.8" y="98.4">PNL</text>
<text x="269.1" y="98.5">GEA24</text>
<text x="291.2" y="98.8">E41</text>
<text x="310" y="99">6</text>
<text x="319.1" y="99">6</text>
<text x="343" y="98.8">SHUNT POS</text>
<text x="34" y="104.4">GTR20</text>
<text x="54.1" y="104.8">E08/20</text>
<text x="74.8" y="104.5">7</text>
<text x="83.9" y="104.5">7</text>
<text x="98.8" y="104.4">E08</text>
<text x="187.7" y="104.5">7</text>
<text x="196.6" y="104.5">7</text>
<text x="269.1" y="104.6">GEA24</text>
<text x="291.2" y="104.9">E42</text>
<text x="310" y="105.8">7</text>
<text x="319.1" y="105.8">7</text>
<text x="343" y="104.6">SHUNT NEG</text>
<text x="74.8" y="110.6">8</text>
<text x="83.9" y="110.6">8</text>
<text x="187.7" y="110.6">8</text>
<text x="196.6" y="110.6">8</text>
<text x="269.1" y="110.6">P303-4</text>
<text x="291.2" y="110.9">E40</text>
<text x="310" y="111.8">8</text>
<text x="319.1" y="111.8">8</text>
<text x="343" y="110.6">STARTER RELAY</text>
<text x="32.5" y="116.5">P302-26</text>
<text x="56.2" y="116.8">E25</text>
<text x="74.8" y="116.6">9</text>
<text x="83.9" y="116.6">9</text>
<text x="98.8" y="116.5">E25</text>
<text x="187.7" y="116.6">9</text>
<text x="196.6" y="116.6">9</text>
<text x="310" y="117.9">9</text>
<text x="319.1" y="117.9">9</text>
<text x="32.5" y="122.5">P302-27</text>
<text x="56" y="122.9">E23</text>
<text x="74.1" y="122.6">10</text>
<text x="83.1" y="122.6">10</text>
<text x="98.8" y="122.5">E23</text>
<text x="186.9" y="122.6">10</text>
<text x="195.9" y="122.6">10</text>
<text x="309.3" y="123.9">10</text>
<text x="318.3" y="123.9">10</text>
<text x="74.2" y="128.7">11</text>
<text x="83.2" y="128.7">11</text>
<text x="187" y="128.7">11</text>
<text x="196" y="128.7">11</text>
<text x="309.4" y="129.9">11</text>
<text x="318.4" y="129.9">11</text>
<text x="74.1" y="134.8">12</text>
<text x="83.1" y="134.8">12</text>
<text x="186.9" y="134.8">12</text>
<text x="195.9" y="134.8">12</text>
<text x="309.3" y="136.1">12</text>
<text x="318.3" y="136.1">12</text>
<text x="327.2" y="134.9">FW F/T</text>
<text x="76.9" y="140.6">DT12</text>
<text x="189.7" y="140.6">DT12</text>
<text x="312.1" y="141.1">DT12</text>
<text x="187.7" y="159.4">F</text>
<text x="189.8" y="156.4">P202</text>
<text x="196.5" y="159.4">M</text>
<text x="310" y="159.8">F</text>
<text x="312" y="156.5">P100</text>
<text x="318.8" y="159.8">M</text>
<text x="146" y="165.4">P304-9</text>
<text x="169.5" y="165.1">V4</text>
<text x="187.7" y="165.2">1</text>
<text x="196.7" y="165.2">1</text>
<text x="211.6" y="165.1">LED CTL</text>
<text x="286.6" y="165.5">U11/14</text>
<text x="310" y="165.6">1</text>
<text x="319" y="165.6">1</text>
<text x="338" y="165.8">P300-1</text>
<text x="146" y="171.1">P304-10</text>
<text x="169.3" y="171.1">V5</text>
<text x="187.7" y="171.2">2</text>
<text x="196.7" y="171.2">2</text>
<text x="211.6" y="170.8">LED CTL</text>
<text x="286.5" y="171.6">U10/14</text>
<text x="310" y="171.6">2</text>
<text x="319" y="171.6">2</text>
<text x="338" y="171.6">P300-5</text>
<text x="146" y="177.1">P304-11</text>
<text x="169.5" y="177.1">V6</text>
<text x="187.7" y="177.3">3</text>
<text x="196.7" y="177.3">3</text>
<text x="211.6" y="176.8">LED CTL</text>
<text x="229.8" y="176.3" transform="rotate(90 229.8 176.3)">SUB-PANEL</text>
<text x="271.6" y="175.4" transform="rotate(90 271.6 175.4)">AFT ELECTRONICS</text>
<text x="286.8" y="177.6">E26/14</text>
<text x="310" y="177.7">3</text>
<text x="319" y="177.7">3</text>
<text x="338" y="177.9">P200-1</text>
<text x="353.6" y="179.9" transform="rotate(90 353.6 179.9)">TRAY BUNDLE</text>
<text x="187.7" y="183.3">4</text>
<text x="196.7" y="183.3">4</text>
<text x="286.5" y="183.6">E33/14</text>
<text x="310" y="183.7">4</text>
<text x="319" y="183.7">4</text>
<text x="338" y="183.9">P200-2</text>
<text x="187.7" y="189.3">5</text>
<text x="196.7" y="189.3">5</text>
<text x="286.8" y="189.7">E27/14</text>
<text x="310" y="189.7">5</text>
<text x="319" y="189.7">5</text>
<text x="338" y="189.3">P200-3</text>
<text x="187.7" y="195.4">6</text>
<text x="196.7" y="195.4">6</text>
<text x="286.8" y="196">UG3/14</text>
<text x="310" y="195.9">6</text>
<text x="319" y="195.9">6</text>
<text x="338" y="195.7">P300-6</text>
<text x="187.7" y="201">7</text>
<text x="196.7" y="201">7</text>
<text x="288.7" y="202">N09</text>
<text x="300.8" y="201">B</text>
<text x="310" y="201.5">7</text>
<text x="319" y="201.5">7</text>
<text x="328" y="201">B</text>
<text x="338" y="202.4">P304-25</text>
<text x="187.7" y="207.1">8</text>
<text x="196.7" y="207.1">8</text>
<text x="288.7" y="208.1">N10</text>
<text x="300.7" y="207">O</text>
<text x="310" y="207.5">8</text>
<text x="319" y="207.5">8</text>
<text x="327.8" y="207">O</text>
<text x="338" y="208.2">P304-26</text>
<text x="187.7" y="213.1">9</text>
<text x="196.7" y="213.1">9</text>
<text x="288.7" y="214.1">N08</text>
<text x="300.4" y="213.1">W</text>
<text x="310" y="213.6">9</text>
<text x="319" y="213.6">9</text>
<text x="327.6" y="213.1">W</text>
<text x="338" y="214.1">P304-27</text>
<text x="309.2" y="219.6">10</text>
<text x="318.3" y="219.6">10</text>
<text x="25.7" y="224.1">NOTES:</text>
<text x="286.5" y="226.2">EG2/18</text>
<text x="309.3" y="225.6">11</text>
<text x="318.4" y="225.6">11</text>
<text x="338" y="226.5">BATT BU</text>
<text x="25.7" y="230.2">1) ALL WIRE 22 AWG UNLESS OTHERWISE NOTED.</text>
<text x="309.2" y="232.2">12</text>
<text x="318.3" y="232.2">12</text>
<text x="25.7" y="236.3">2) CPC2 CONNECTORS: FEMALE ARE CABLE</text>
<text x="25.7" y="239.4">(HANGING) MOUNT; MALE ARE FLANGE MOUNT.</text>
<text x="312" y="237.6">DT12</text>
<text x="25.7" y="245.5">3) DT12 CONNECTORS: FEMALE ARE CABLE</text>
<text x="330.7" y="245.6">FILE:</text>
<text x="356.9" y="245.6">N430WB_SCHEMATIC_210515.grafe</text>
<text x="399.2" y="245.6">f</text>
<text x="399.2" y="245.6">l</text>
<text x="25.7" y="248.6">(HANGING) MOUNT; MALE ARE FLANGE MOUNT.</text>
<text x="330.7" y="251.6">PAGE NAME:</text>
<text x="388.2" y="252">Cables, Pwr</text>
<text x="330.7" y="257.6">MODIFIED:</text>
<text x="356.4" y="257.6">Thu Jul 29 2021</text>
<text x="378.9" y="257.6">PAGE:</text>
<text x="394.4" y="257.6">7 of 24</text>
</g>
</svg>
